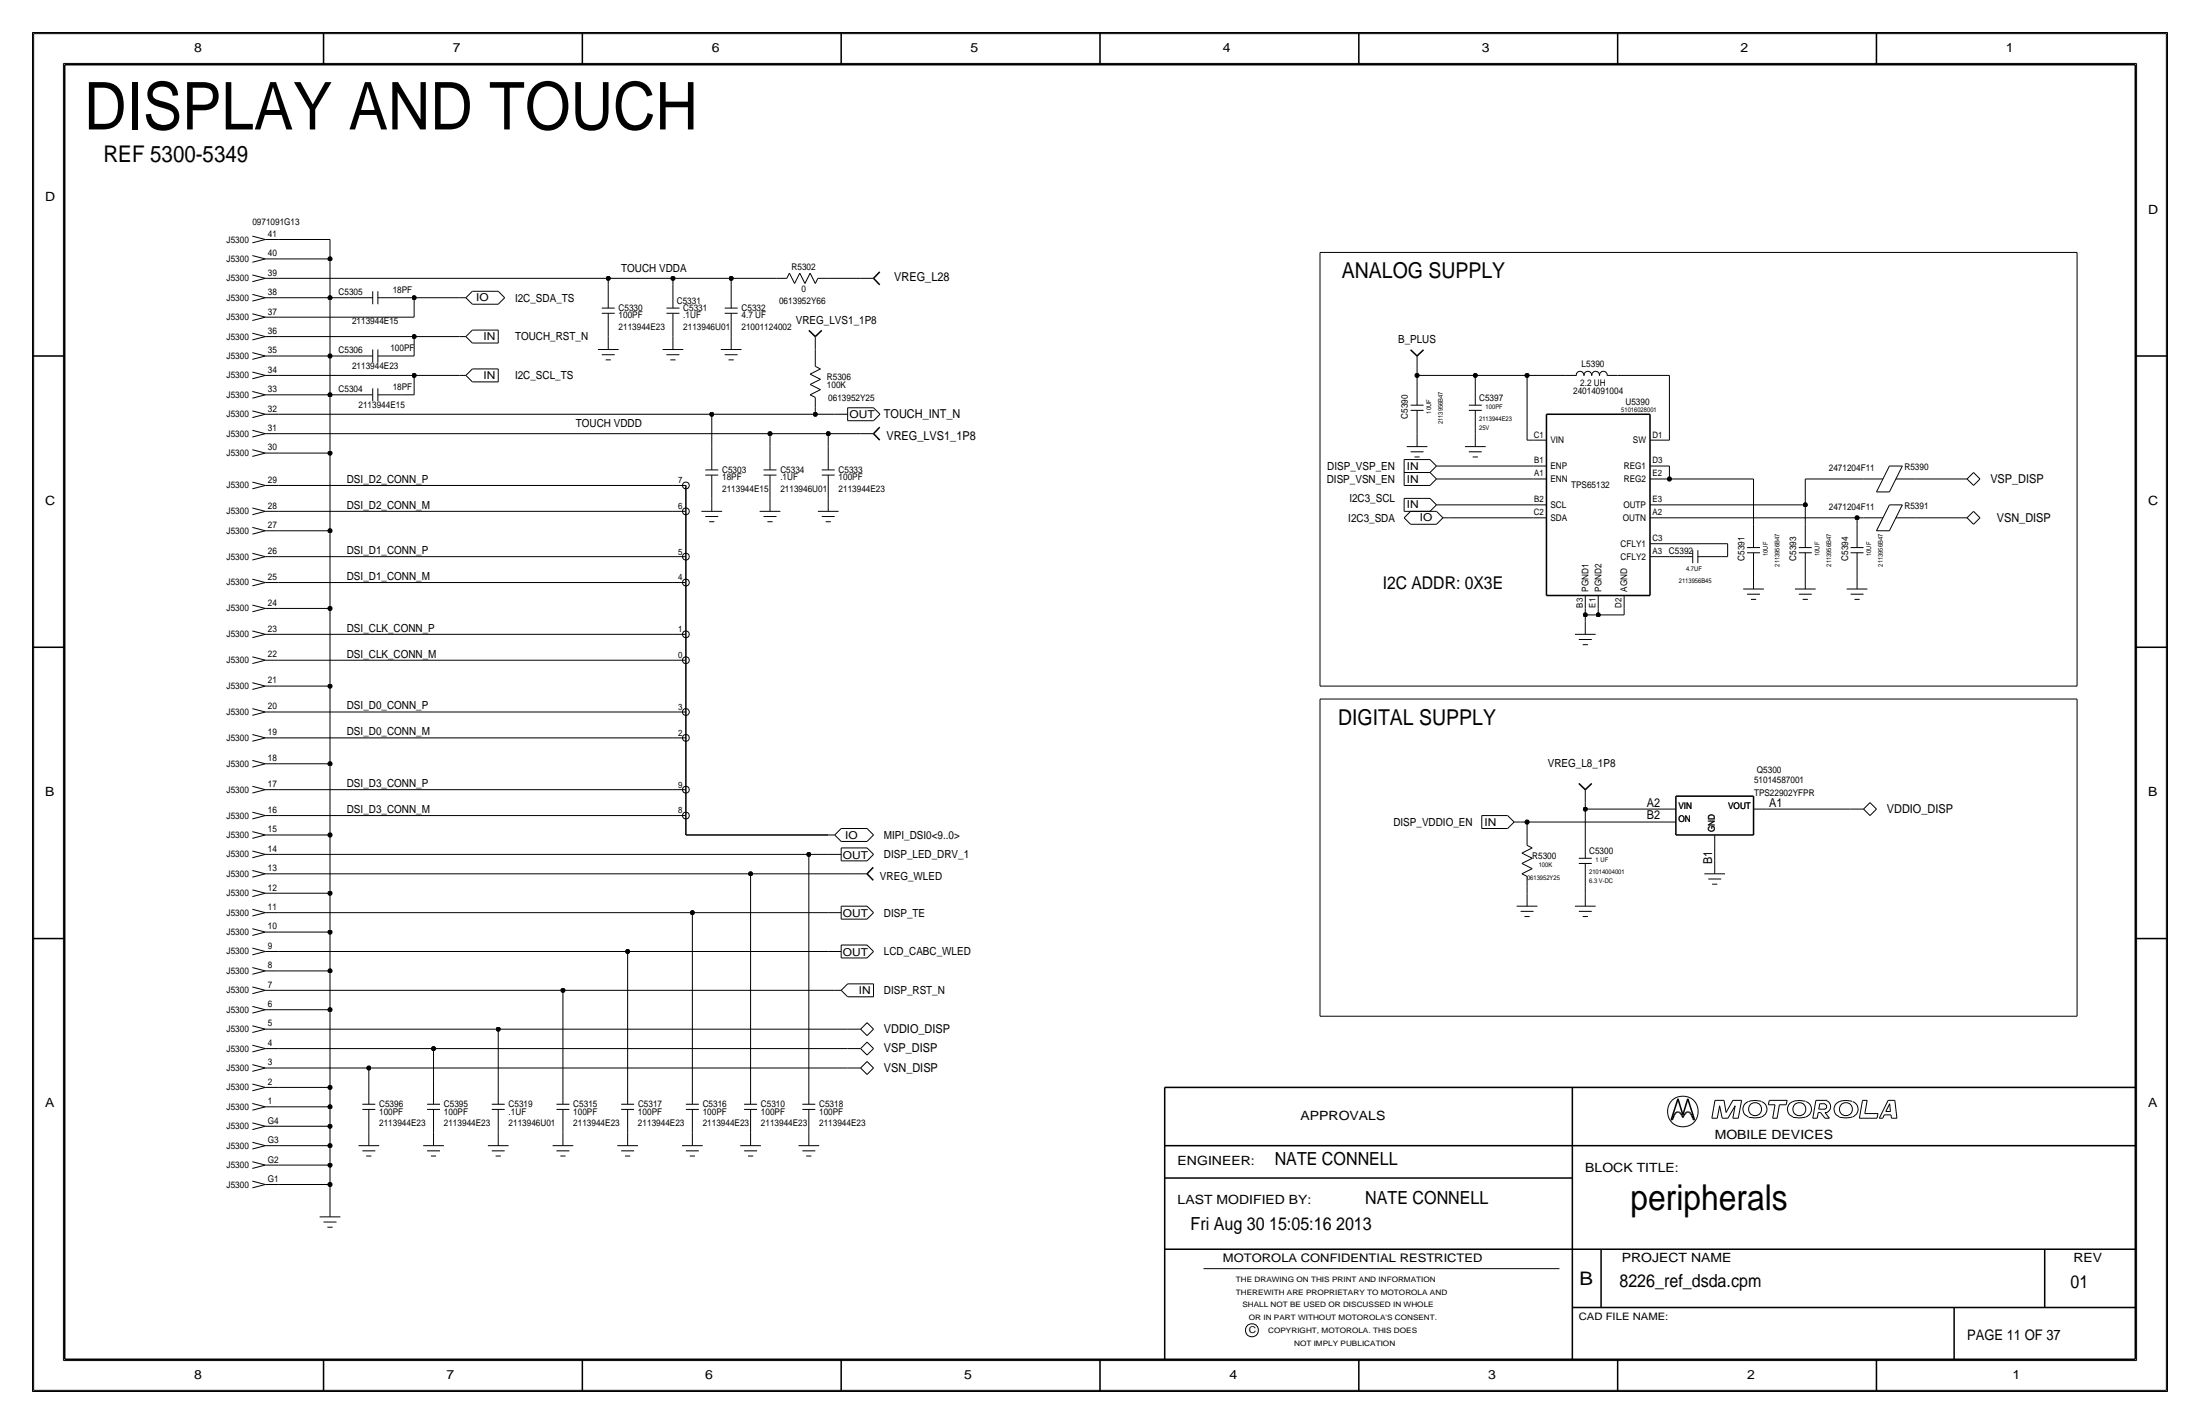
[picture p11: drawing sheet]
<svg xmlns="http://www.w3.org/2000/svg" width="432mm" height="279mm" viewBox="0 0 432 279" stroke-linecap="round" stroke-linejoin="round" font-family="sans-serif">
<g fill="none" stroke="#000" stroke-width=".3">
<path d="M6.3 6.3v266.7zM6.4 6.3h419zM12.7 12.7h406.4zM12.7 12.7v254zM63.5 6.3v6.4zM114.3 6.3v6.4zM165.1 6.3v6.4zM215.9 6.3v6.4zM266.7 6.3v6.4zM317.5 6.3v6.4zM368.3 6.3v6.4zM419.1 12.7v254z"/>
<path d="M425.4 6.3v266.7zM171.4 54.6l1.3 1.3zM172.7 53.3l-1.3 1.3zM6.3 69.8h6.4zM158.7 64.8l1.3 1.2zM160 66l1.3-1.2zM276.9 68.6l1.2 1.2zM278.1 69.9l1.3-1.3zM419.1 69.8h6.3zM134.6 95.2v5.1zM171.4 85.1l1.3 1.3zM172.7 83.8l-1.3 1.3z"/>
<path d="M303.5 81.3v35.5zM303.5 81.3h20.4zM323.8 81.3v35.5zM134.6 114.3v10.2zM134.6 109.2v5.1zM134.6 100.3v8.9zM303.5 116.8h20.4zM6.3 127h6.4zM134.6 139.7v5.1zM134.6 129.5v10.2zM134.6 124.5v5zM419.1 127h6.3z"/>
<path d="M134.6 154.9v5.1zM134.6 144.8v10.1zM309.9 153.7l1.3 1.2zM311.1 154.9l1.3-1.2zM328.9 156.2h15.3zM328.9 156.2v7.6zM344.2 156.2v7.6zM134.6 163.8h28zM134.6 160v3.8zM170.2 171.5l1.2 1.2zM171.4 170.2l-1.2 1.2zM328.9 163.8h15.3z"/>
<path d="M6.3 184.1h6.4zM419.1 184.1h6.3zM228.6 213.4v53.3zM228.6 213.4h190.5zM308.6 213.4v53.3zM328 219.7h.2zM328.4 219.4l-.2 .3zM328.6 218.8l-.2 .6zM328.8 218.5l-.2 .3zM329 218.3l.2-.1zM329 218.3l-.2 .2zM329.2 218.2h.2z"/>
<path d="M329.3 215.6l-1.3 4.1zM329.3 215.6l1 3.1zM329.4 218.2l.2 .1zM329.6 218.3l.3 .2zM329.9 218.5l.2 .3zM330.1 218.8l.2 .5zM330.5 218.8l-.2 .5zM330.8 218.5l-.3 .3zM331 218.3l-.2 .2zM331 218.3l.2-.1zM331.2 218.2h.2zM331.3 215.6l1.3 4.1z"/>
<path d="M331.3 215.6l-1 3.1zM331.4 218.2l.2 .1zM331.6 218.3l.2 .2zM331.8 218.5l.2 .3zM332 218.8l.3 .6zM332.3 219.4l.1 .3zM332.4 219.7h.2zM228.6 231.1h80zM228.6 224.8h190.5zM228.6 245.1h190.5zM308.6 256.5h110.5zM314.2 245.1v11.4z"/>
<path d="M383.5 256.5v10.2zM401.3 245.1v11.4zM6.4 273h419zM12.7 266.7h406.4zM63.5 266.7v6.3zM114.3 266.7v6.3zM165.1 266.7v6.3zM215.9 266.7v6.3zM266.7 266.7v6.3zM317.5 266.7v6.3zM368.3 266.7v6.3z"/>
</g>
<g fill="none" stroke="#000" stroke-width=".2">
<path d="M6.6 6.6h418.6zM6.6 6.6v266.2zM12.4 12.4v254.6zM12.4 12.4h407zM419.4 12.4v254.6zM425.2 6.6v266.2zM49.5 46.3l2.6 .7zM49.5 47.7l2.6-.7zM49.5 50.1l2.6 .7zM49.5 51.5l2.6-.7zM49.5 53.9l2.6 .7zM49.5 55.3l2.6-.7z"/>
<path d="M49.5 57.8l2.6 .6zM49.5 59.1l2.6-.7zM52.1 47h2.5zM52.1 50.8h2.5zM52.1 54.6h2.5zM52.1 58.4h2.5zM54.6 54.6h64.8zM54.6 58.4h10.2zM54.6 50.8h10.2zM54.6 47h10.2zM64.8 58.4h3.8zM64.8 58.4v11.4z"/>
<path d="M64.8 50.8v7.6zM64.8 47v3.8zM68.6 58.4h4.6zM73.2 57.2v2.5zM74.2 58.4h4.5zM74.2 57.2v2.5zM78.7 58.4h2.6zM81.3 58.4v3.8zM81.3 58.4h8.9zM90.2 58.4h1.2zM91.4 58.4l1.3-1.2zM91.4 58.4l1.3 1.3z"/>
<path d="M92.7 59.7h5.1zM92.7 57.2h5.1zM97.8 57.2l1.3 1.2zM99.1 58.4l-1.3 1.3zM119.4 54.6h12.7zM119.4 54.6v1.3zM119.4 55.9v4.6zM132.1 54.6h11.4zM132.1 54.6v1.3zM132.1 55.9v4.6zM143.5 54.6v1.3zM143.5 55.9v4.6z"/>
<path d="M143.5 54.6h8.9zM152.4 54.6h2zM154.9 53.6l1.1 2zM154.9 53.6l-.5 1zM157 53.6l-1 2zM157 53.6l1 2zM159 53.6l-1 2zM159 53.6l1 2zM160.5 54.6l-.5 1zM160.5 54.6h2.1zM162.6 54.6h6.3zM168.9 54.6h2.5z"/>
<path d="M259.1 49.5h148.6zM259.1 49.5v85.1zM407.7 49.5v85.1zM49.5 61.6l2.6 .6zM49.5 62.9l2.6-.7zM49.5 65.4l2.6 .6zM49.5 66.7l2.6-.7zM49.5 69.2l2.6 .6zM49.5 70.5l2.6-.7zM49.5 73l2.6 .7zM49.5 74.3l2.6-.6zM49.5 76.8l2.6 .7z"/>
<path d="M49.5 78.1l2.6-.6zM52.1 62.2h2.5zM52.1 66h2.5zM52.1 69.8h2.5zM52.1 73.7h2.5zM52.1 77.5h2.5zM54.6 73.7h26.7zM54.6 66h26.7zM54.6 62.2h26.7zM54.6 77.5h10.2zM54.6 69.8h10.2zM64.8 77.5v11.4z"/>
<path d="M64.8 69.8v7.7zM64.8 77.5h3.8zM64.8 69.8h3.8zM68.6 77.5h4.6zM68.6 69.8h4.6zM73.2 76.2v2.5zM73.2 68.6v2.5zM74.2 77.5h4.5zM74.2 76.2v2.5zM74.2 69.8h4.5zM74.2 68.6v2.5zM78.7 77.5h2.6z"/>
<path d="M78.7 69.8h2.6zM81.3 73.7v3.8zM81.3 66v3.8zM81.3 66h8.9zM81.3 73.7h8.9zM90.2 66h1.2zM90.2 73.7h1.2zM91.4 66l1.3 1.3zM91.4 73.7l1.3 1.2zM92.7 64.8l-1.3 1.2zM92.7 72.4l-1.3 1.3zM92.7 64.8h5.1z"/>
<path d="M92.7 67.3h5.1zM92.7 72.4h5.1zM92.7 74.9h5.1zM97.8 64.8v2.5zM97.8 72.4v2.5zM117.3 68.6h4.1zM118.1 61.5h2.5zM118.1 60.5h2.5zM118.1 69.6h2.5zM118.9 70.6h1zM119.4 61.5v4.5zM119.4 66v2.6z"/>
<path d="M130 68.6h4.1zM130.8 61.5h2.5zM130.8 60.5h2.5zM130.8 69.6h2.5zM131.6 70.6h1zM132.1 61.5v4.5zM132.1 66v2.6zM141.5 68.6h4zM142.2 69.6h2.6zM142.2 60.5h2.6zM142.2 61.5h2.6zM143 70.6h1z"/>
<path d="M143.5 66v2.6zM143.5 61.5v4.5zM159 75.4l2-1zM159 75.4l2 1.1zM159 73.4l2-1zM159 77.5l1 .5zM159 73.4l2 1zM159 77.5l2-1zM160 68.6v1.2zM160 66v2.6zM160 69.9v2zM160 78v2z"/>
<path d="M160 71.9l1 .5zM276.9 79.5h2.5zM278.1 73.7h11.5zM278.1 72.4v1.3zM278.1 73.7v1.2zM278.1 69.9v2.5zM278.1 74.9v4.6zM288.3 79.5h2.5zM289.6 73.7h10.1zM289.6 73.7v1.2zM289.6 74.9v4.6zM299.7 73.7v12.7z"/>
<path d="M299.7 73.7h7.6zM307.3 73.7h2.1zM309.4 73.7a.75 .75 0 0 1 .7-.8 .75 .75 0 0 1 .7 .8M310.9 73.7a.75 .75 0 0 1 .7-.8 .75 .75 0 0 1 .8 .8M312.4 73.7a.75 .75 0 0 1 .8-.8 .75 .75 0 0 1 .7 .8M313.9 73.7a.75 .75 0 0 1 .8-.8 .75 .75 0 0 1 .7 .8M315.5 73.7h2zM317.5 73.7h10.2zM327.7 73.7v12.7zM49.5 80.6l2.6 .7zM49.5 81.9l2.6-.6zM49.5 84.4l2.6 .7z"/>
<path d="M49.5 85.8l2.6-.7zM49.5 99.7l2.6 .6zM49.5 94.6l2.6 .6zM49.5 95.9l2.6-.7zM49.5 88.2l2.6 .7zM49.5 89.6l2.6-.7zM52.1 81.3h2.5zM52.1 85.1h2.5zM52.1 95.2h2.5zM52.1 88.9h2.5zM54.6 81.3h85.1zM54.6 95.2h77.5z"/>
<path d="M54.6 88.9h10.2zM54.6 85.1h96.5zM64.8 88.9v15.2zM132.1 95.2h2.5zM138.4 93.2h2.6zM138.4 92.2h2.6zM139.7 81.3h20.3zM139.7 81.3v6.3zM139.7 93.2v4.6zM139.7 87.6v4.6zM139.7 97.8v2.5zM149.9 93.2h2.5z"/>
<path d="M149.9 92.2h2.5zM151.1 85.1h11.5zM151.1 85.1v2.5zM151.1 93.2v4.6zM151.1 87.6v4.6zM151.1 97.8v2.5zM160 81.3h3.8zM160 80v1.3zM161.3 92.2h2.5zM161.3 93.2h2.5zM162.6 85.1h6.3zM162.6 85.1v2.5z"/>
<path d="M162.6 97.8v2.5zM162.6 93.2v4.6zM162.6 87.6v4.6zM163.8 81.3h2.6zM166.4 80h5.1zM166.4 82.5h5.1zM166.4 80v2.5zM168.9 85.1h2.5zM171.4 80l1.3 1.3zM172.7 81.3l-1.2 1.3zM275.6 90.2h5.1zM275.6 90.2v2.5z"/>
<path d="M275.6 92.7h5.1zM275.6 92.7v2.5zM275.6 95.2h5.1zM275.6 97.8h5.1zM275.6 97.8v2.5zM276.1 87.6h4.1zM276.9 80.5h2.5zM276.9 88.6h2.5zM277.6 89.7h1zM278.1 85.1v2.5zM278.1 80.5v4.6zM280.7 90.2l1.2 1.2z"/>
<path d="M280.7 92.7l1.2 1.3zM280.7 97.8l1.2 1.3zM281.9 91.4h1.3zM281.9 94h1.3zM281.9 99.1h1.3zM281.9 91.4l-1.2 1.3zM281.9 94l-1.2 1.3zM281.9 99.1l-1.2 1.2zM283.2 94h17.8zM283.2 99.1h17.8zM283.2 91.4h17.8zM287.5 87.6h4.1z"/>
<path d="M288.3 80.5h2.5zM288.3 88.6h2.5zM289.1 89.7h1zM289.6 80.5v4.6zM289.6 85.1v2.5zM299.7 86.4h1.3zM301 86.4h2.5zM301 94h2.5zM301 91.4h2.5zM301 99.1h2.5zM323.9 94h2.5zM323.9 86.4h2.5z"/>
<path d="M323.9 91.4h2.5zM323.9 99.1h2.5zM326.4 94h1.3zM326.4 99.1h27.9zM326.4 91.4h1.3zM326.4 86.4h1.3zM327.7 94h16.5zM327.7 91.4v2.6zM344.2 94v8.9zM354.3 94v5.1zM354.3 99.1v3.8zM354.3 94h11.5z"/>
<path d="M365.8 94h3.8zM368.3 96.5h2.5zM370.8 99.1h2.6zM370.8 91.4h2.6zM370.8 99.1l-2.5 5zM370.8 91.4l-2.5 5.1zM372.1 94h3.8zM373.4 99.1l-2.6 5zM373.4 91.4l-2.6 5.1zM375.9 94h7.6zM383.5 94h2.6zM386.1 94l1.3 1.3z"/>
<path d="M387.3 92.7l1.3 1.3zM387.4 92.7l-1.3 1.3zM388.6 94l-1.3 1.3zM49.5 118.7l2.6 .7zM49.5 113.6l2.6 .7zM49.5 115l2.6-.7zM49.5 108.6l2.6 .6zM49.5 109.9l2.6-.7zM49.5 103.5l2.6 .6zM49.5 104.8l2.6-.7zM49.5 101l2.6-.7zM52.1 119.4h2.5z"/>
<path d="M52.1 114.3h2.5zM52.1 109.2h2.5zM52.1 104.1h2.5zM52.1 100.3h2.5zM54.6 100.3h77.5zM54.6 109.2h77.5zM54.6 114.3h77.5zM54.6 119.4h10.2zM54.6 104.1h10.2zM64.8 119.4v15.2zM64.8 104.1v15.3zM132.1 100.3h2.5z"/>
<path d="M132.1 109.2h2.5zM132.1 114.3h2.5zM137.7 100.3h4zM138.4 101.3h2.6zM139.2 102.4h1zM149.1 100.3h4.1zM149.9 101.3h2.5zM150.6 102.4h1zM160.5 100.3h4.1zM161.3 101.3h2.5zM162.1 102.4h1zM275.6 101.6l1.3 1.3z"/>
<path d="M275.6 100.3h5.1zM276.9 100.3l-1.3 1.3zM276.9 102.9h5zM276.9 100.3h5zM281.9 100.3l1.3 1.3zM283.2 101.6h1.3zM283.2 101.6l-1.3 1.3zM284.5 101.6h16.5zM301 101.6h2.5zM311.1 119.4v1.2zM311.1 116.8v2.6zM313.7 119.4v1.3z"/>
<path d="M313.7 116.8v2.6zM318.8 119.4v1.3zM318.8 116.8v2.6zM323.9 101.6h2.5zM323.9 109.2h2.5zM323.9 106.7h2.5zM326.4 101.6h38.1zM326.4 106.7h12.7zM326.4 109.2h1.3zM327.7 109.2h4.5zM332.2 108v2.5zM333.2 109.2h4.6z"/>
<path d="M333.2 107.9v2.6zM337.8 109.2h1.3zM339.1 106.7v2.5zM342.1 115.6h4.1zM342.9 108.5h2.5zM342.9 107.4h2.5zM342.9 116.6h2.5zM343.7 117.6h1zM344.2 108.5v4.5zM344.2 102.9v4.5zM344.2 113v2.6zM352.3 115.6h4.1z"/>
<path d="M353.1 108.5h2.5zM353.1 107.4h2.5zM353.1 116.6h2.5zM353.8 117.6h1zM354.3 108.5v4.5zM354.3 102.9v4.5zM354.3 113v2.6zM362.5 115.6h4zM363.2 108.5h2.6zM363.2 107.4h2.6zM363.2 116.6h2.6zM364 117.6h1z"/>
<path d="M364.5 101.6h1.3zM364.5 101.6v1.3zM364.5 108.5v4.5zM364.5 102.9v4.5zM364.5 113v2.6zM365.8 101.6h3.8zM368.3 104.1h2.5zM372.1 101.6h3.8zM375.9 101.6h7.6zM383.5 101.6h2.6zM386.1 101.6l1.3 1.3zM387.3 100.3l1.3 1.3z"/>
<path d="M387.4 100.3l-1.3 1.3zM388.6 101.6l-1.3 1.3zM49.5 139l2.6 .7zM49.5 134l2.6 .6zM49.5 135.3l2.6-.7zM49.5 128.9l2.6 .6zM49.5 130.2l2.6-.7zM49.5 123.8l2.6 .7zM49.5 125.1l2.6-.6zM49.5 120l2.6-.6zM52.1 139.7h2.5zM52.1 134.6h2.5z"/>
<path d="M52.1 129.5h2.5zM52.1 124.5h2.5zM54.6 139.7h77.5zM54.6 129.5h77.5zM54.6 124.5h77.5zM54.6 134.6h10.2zM64.8 134.6v15.3zM132.1 124.5h2.5zM132.1 129.5h2.5zM132.1 139.7h2.5zM259.1 137.2h148.6zM259.1 134.6h148.6z"/>
<path d="M259.1 137.2v62.2zM309.1 124.5h4.1zM309.9 125.5h2.5zM310.6 126.5h1.1zM311.1 120.7h2.6zM311.1 120.7v1.2zM311.1 121.9v2.6zM313.7 120.7h5.1zM407.7 137.2v62.2zM49.5 159.4l2.6 .6zM49.5 154.3l2.6 .6zM49.5 155.6l2.6-.7z"/>
<path d="M49.5 149.2l2.6 .7zM49.5 150.5l2.6-.6zM49.5 144.1l2.6 .7zM49.5 145.4l2.6-.6zM49.5 140.4l2.6-.7zM52.1 154.9h2.5zM52.1 149.9h2.5zM52.1 144.8h2.5zM54.6 144.8h77.5zM54.6 154.9h77.5zM54.6 149.9h10.2zM64.8 149.9v13.9z"/>
<path d="M132.1 144.8h2.5zM132.1 154.9h2.5zM311.1 158.8h15.3zM311.1 157.5v1.2zM311.1 158.7v5.1zM311.1 154.9v2.6zM326.4 158.8h2.5zM344.2 158.8h2.5zM346.7 158.8h16.5zM363.2 158.8h2.6zM365.8 158.8l1.2 1.2zM367 157.5l1.3 1.2z"/>
<path d="M367 157.5l-1.2 1.3zM368.3 158.8l-1.3 1.2zM49.5 178.4l2.6 .7zM49.5 179.7l2.6-.6zM49.5 174.6l2.6 .7zM49.5 175.9l2.6-.6zM49.5 170.8l2.6 .6zM49.5 172.1l2.6-.7zM49.5 167l2.6 .6zM49.5 168.3l2.6-.7zM49.5 163.2l2.6 .6zM49.5 164.5l2.6-.7z"/>
<path d="M49.5 160.7l2.6-.7zM52.1 179.1h2.5zM52.1 175.3h2.5zM52.1 171.4h2.5zM52.1 167.6h2.5zM52.1 163.8h2.5zM52.1 160h2.5zM54.6 160h77.5zM54.6 179.1h81.3zM54.6 167.6h104.2zM54.6 171.4h92.7zM54.6 163.8h10.2z"/>
<path d="M54.6 175.3h10.2zM64.8 175.3v7.6zM64.8 163.8v11.5zM132.1 160h2.5zM135.9 179.1h26.7zM135.9 179.1v33zM147.3 171.4h20.3zM147.3 171.4v40.7zM158.7 167.6h3.9zM158.7 167.6v44.5zM162.6 163.8h1.2zM162.6 179.1h2.5z"/>
<path d="M162.6 167.6h2.5zM163.8 163.8l1.3 1.3zM165.1 177.8h5.1zM165.1 177.8v2.5zM165.1 166.4h5.1zM165.1 168.9h5.1zM165.1 166.4v2.5zM165.1 165.1h5.1zM165.1 162.6h5.1zM165.1 162.6l-1.3 1.2zM167.6 171.4h2.6zM170.2 177.8l1.2 1.3z"/>
<path d="M170.2 166.4l1.2 1.2zM170.2 162.6l1.2 1.2zM171.4 179.1l-1.2 1.2zM171.4 167.6l-1.2 1.3zM171.4 163.8l-1.2 1.3zM290.8 160h5.1zM290.8 160v2.6zM290.8 162.6h5.1zM295.9 160l1.3 1.3zM297.2 161.3h1.2zM297.2 161.3l-1.3 1.3zM297.7 177.8h4.1z"/>
<path d="M298.4 161.3h1.3zM298.5 178.8h2.5zM298.7 169.4l2-1zM298.7 169.4l2 1zM298.7 167.4l2-1zM298.7 171.4l1 .6zM298.7 167.4l2 1zM298.7 171.4l2-1zM299.2 179.8h1zM299.7 161.3h26.7zM299.7 161.3v2.5zM299.7 174v1.3z"/>
<path d="M299.7 175.3v2.5zM299.7 163.8v2.1zM299.7 172v2zM299.7 165.9l1 .5zM309.1 177.8h4.1zM309.9 168.4h2.5zM309.9 178.8h2.5zM309.9 169.4h2.5zM310.6 179.8h1.1zM311.1 174v1.3zM311.1 169.4v4.6zM311.1 163.8v4.6z"/>
<path d="M311.1 175.3v2.5zM326.4 161.3h2.5zM334.5 171.4h4.1zM335.3 172.5h2.5zM336 173.5h1.1zM336.5 166.4v2.5zM336.5 163.8v2.6zM336.5 168.9v2.5zM49.5 197.5l2.6 .6zM49.5 198.8l2.6-.7zM49.5 193.6l2.6 .7zM49.5 195l2.6-.7z"/>
<path d="M49.5 189.8l2.6 .7zM49.5 191.2l2.6-.7zM49.5 186l2.6 .7zM49.5 187.4l2.6-.7zM49.5 182.2l2.6 .7zM49.5 183.5l2.6-.6zM52.1 198.1h2.5zM52.1 194.3h2.5zM52.1 190.5h2.5zM52.1 186.7h2.5zM52.1 182.9h2.5zM54.6 194.3h55.9z"/>
<path d="M54.6 186.7h68.6zM54.6 198.1h10.2zM54.6 190.5h10.2zM54.6 182.9h10.2zM64.8 198.1v15.3zM64.8 190.5v7.6zM64.8 182.9v7.6zM110.5 194.3h53.3zM110.5 194.3v17.8zM123.2 186.7h39.4zM123.2 186.7v25.4zM162.6 186.7h2.5z"/>
<path d="M163.8 194.3h1.3zM165.1 194.3l1.3 1.3zM165.1 185.4h5.1zM165.1 188h5.1zM165.1 185.4v2.6zM165.1 180.3h5.1zM166.4 193h5zM166.4 195.6h5zM166.4 193l-1.3 1.3zM170.2 185.4l1.2 1.3zM171.4 193v2.6zM171.4 186.7l-1.2 1.3z"/>
<path d="M259.1 199.4h148.6zM49.5 216.5l2.6 .7zM49.5 217.8l2.6-.6zM49.5 212.7l2.6 .7zM49.5 214l2.6-.6zM49.5 208.9l2.6 .6zM49.5 210.2l2.6-.7zM49.5 205.1l2.6 .6zM49.5 206.4l2.6-.7zM49.5 201.3l2.6 .6zM49.5 202.6l2.6-.7zM52.1 217.2h2.5z"/>
<path d="M52.1 213.4h2.5zM52.1 209.5h2.5zM52.1 205.7h2.5zM52.1 201.9h2.5zM54.6 209.5h17.8zM54.6 205.7h30.5zM54.6 201.9h43.2zM54.6 217.2h10.2zM54.6 213.4h10.2zM64.8 217.2v3.8zM64.8 213.4v3.8zM71.1 216.7h2.6z"/>
<path d="M71.1 217.7h2.6zM72.4 209.5h94zM72.4 209.5v2.6zM72.4 217.7v4.5zM72.4 212.1v4.6zM83.8 216.7h2.6zM83.8 217.7h2.6zM85.1 205.7h81.3zM85.1 205.7v6.4zM85.1 217.7v4.5zM85.1 212.1v4.6zM96.5 216.7h2.6z"/>
<path d="M96.5 217.7h2.6zM97.8 201.9h68.6zM97.8 201.9v10.2zM97.8 217.7v4.5zM97.8 212.1v4.6zM109.2 216.7h2.6zM109.2 217.7h2.6zM110.5 217.7v4.5zM110.5 212.1v4.6zM121.9 216.7h2.6zM121.9 217.7h2.6zM123.2 217.7v4.5z"/>
<path d="M123.2 212.1v4.6zM134.6 216.7h2.6zM134.6 217.7h2.6zM135.9 217.7v4.5zM135.9 212.1v4.6zM146 217.7h2.6zM146.1 216.7h2.5zM147.3 217.7v4.5zM147.3 212.1v4.6zM157.5 217.7h2.5zM157.5 216.7h2.5zM158.7 217.7v4.5z"/>
<path d="M158.7 212.1v4.6zM166.4 209.5h2.5zM166.4 205.7h2.5zM166.4 201.9h2.5zM168.9 209.5l1.3 1.3zM168.9 209.5l1.3-1.2zM168.9 205.7l1.3 1.3zM168.9 205.7l1.3-1.2zM168.9 201.9l1.3 1.3zM168.9 201.9l1.3-1.2zM170.2 208.3l1.2 1.2zM170.2 204.5l1.2 1.2z"/>
<path d="M170.2 200.7l1.2 1.2zM171.4 209.5l-1.2 1.3zM171.4 205.7l-1.2 1.3zM171.4 201.9l-1.2 1.3zM336 219.4h1.1zM336.6 215.9h1.8zM336.6 215.9l-.6 3.5zM337.5 217l-.4 2.4zM337.5 217l.5 2.4zM338 219.4h1.1zM338.4 215.9l.4 2.4zM340.1 219.4h1.1z"/>
<path d="M340.1 215.9h1.7zM340.1 215.9l-1.3 2.4zM340.6 217l-1.5 2.4zM340.6 217l-.5 2.4zM341.8 215.9l-.6 3.5zM343.1 216.2a1.6 1.6 0 0 0-1 1.5 1.6 1.6 0 0 0 1.1 1.5M345.7 216.1h-.2a4 4 0 0 0-2.3 .1M345.7 216.2a1.59 1.59 0 0 1 1.1 1.5 1.59 1.59 0 0 1-1.1 1.5l-1.4 .1-1.1-.1M347.1 216.8h1.3zM347.3 215.9l-.2 .9zM347.3 215.9h3.5zM347.9 219.4h.9z"/>
<path d="M348.4 216.8l-.5 2.6zM349.2 216.8l-.4 2.6zM349.2 216.8h1.4zM350.8 215.9l-.2 .9zM354.4 216.1a3.1 3.1 0 0 0-3.3 .7 1.62 1.62 0 0 0 .8 2.4M354.4 219.2l-1.4 .1-1.1-.1M354.5 216.2a1.59 1.59 0 0 1 1 1.5 1.59 1.59 0 0 1-1 1.5M355.8 219.4h.9zM356.4 215.9l-.6 3.5zM356.4 215.9h2.2zM356.9 218.3l-.2 1.1zM356.9 218.3h.4z"/>
<path d="M357 217.6h1.2zM357.2 216.6l-.2 1zM357.2 216.6h1zM357.3 218.3l.9 1.1zM358.1 216.7a.5 .5 0 0 1 .4 .4 .5 .5 0 0 1-.4 .5M358.2 219.4h.9zM358.2 218.3l.9 1.1zM358.2 218.3h.4zM358.5 216a1.24 1.24 0 0 1 .8 1.1 1.24 1.24 0 0 1-.8 1.2M363.5 216.1a3.1 3.1 0 0 0-3.3 .7 1.62 1.62 0 0 0 .8 2.4M363.6 219.2l-1.4 .1-1.2-.1M363.6 216.2a1.59 1.59 0 0 1 1.1 1.5 1.59 1.59 0 0 1-1.1 1.5"/>
<path d="M364.9 219.4h3.5zM365.6 215.9h.9zM365.6 215.9l-.7 3.5zM366 218.5h2.6zM366.5 215.9l-.5 2.6zM368.6 218.5l-.2 .9zM368.9 219.4h.6zM369.8 218.7h1.3zM369.8 218.7l-.3 .7zM370.1 218.1h.9zM370.6 215.9l-1.7 3.5zM370.6 215.9h1.3z"/>
<path d="M370.9 216.6l-.8 1.5zM370.9 216.6l.1 1.5zM371.1 218.7l.1 .7zM371.2 219.4h1.1zM371.9 215.9l.4 3.5zM49.5 227.9l2.6 .7zM49.5 229.3l2.6-.7zM49.5 231.7l2.6 .7zM49.5 233.1l2.6-.7zM49.5 224.1l2.6 .7zM49.5 225.5l2.6-.7zM49.5 220.3l2.6 .7z"/>
<path d="M49.5 221.6l2.6-.6zM52.1 228.6h2.5zM52.1 232.4h2.5zM52.1 224.8h2.5zM52.1 221h2.5zM54.6 232.4h10.2zM54.6 228.6h10.2zM54.6 224.8h10.2zM54.6 221h10.2zM62.7 238.8h4.1zM63.5 239.8h2.5zM64.8 228.6v3.8z"/>
<path d="M64.8 232.4v3.8zM64.8 224.8v3.8zM64.8 221v3.8zM64.8 236.2v2.6zM70.4 224.8h4zM71.1 225.8h2.6zM71.9 226.8h1zM72.4 222.2v2.6zM83.1 224.8h4zM83.8 225.8h2.6zM84.6 226.8h1zM85.1 222.2v2.6z"/>
<path d="M95.8 224.8h4zM96.5 225.8h2.6zM97.3 226.8h1zM97.8 222.2v2.6zM108.5 224.8h4zM109.2 225.8h2.6zM110 226.8h1zM110.5 222.2v2.6zM121.2 224.8h4zM121.9 225.8h2.6zM122.7 226.8h1zM123.2 222.2v2.6z"/>
<path d="M133.9 224.8h4zM134.6 225.8h2.6zM135.4 226.8h1zM135.9 222.2v2.6zM145.3 224.8h4.1zM146.1 225.8h2.5zM146.8 226.8h1zM147.3 222.2v2.6zM156.7 224.8h4.1zM157.5 225.8h2.5zM158.2 226.8h1.1zM158.7 222.2v2.6z"/>
<path d="M64.3 240.8h1zM236.2 248.9h69.9zM6.6 272.8h418.6zM12.4 267h407z"/>
<circle cx="134.6" cy="95.3" r=".67"/>
<circle cx="134.6" cy="100.3" r=".67"/>
<circle cx="134.6" cy="109.2" r=".67"/>
<circle cx="134.6" cy="114.3" r=".67"/>
<circle cx="134.6" cy="139.7" r=".67"/>
<circle cx="134.6" cy="124.5" r=".67"/>
<circle cx="134.6" cy="129.5" r=".67"/>
<circle cx="134.6" cy="154.9" r=".67"/>
<circle cx="134.6" cy="144.8" r=".67"/>
<circle cx="134.6" cy="160" r=".67"/>
<circle cx="330.3" cy="218.1" r="3"/>
<circle cx="344.5" cy="217.6" r="1.28"/>
<circle cx="353.2" cy="217.6" r="1.28"/>
<circle cx="362.3" cy="217.6" r="1.28"/>
<circle cx="245.7" cy="261" r="1.28"/>
</g>
<g fill="#000" stroke="#000" stroke-width=".2">
<circle cx="64.8" cy="50.8" r=".41"/>
<circle cx="64.8" cy="58.4" r=".41"/>
<circle cx="81.3" cy="58.4" r=".41"/>
<circle cx="119.4" cy="54.6" r=".41"/>
<circle cx="132.1" cy="54.6" r=".41"/>
<circle cx="143.5" cy="54.6" r=".41"/>
<circle cx="64.8" cy="77.5" r=".41"/>
<circle cx="64.8" cy="69.9" r=".41"/>
<circle cx="81.3" cy="73.7" r=".41"/>
<circle cx="81.3" cy="66" r=".41"/>
<circle cx="278.1" cy="73.7" r=".41"/>
<circle cx="289.6" cy="73.7" r=".41"/>
<circle cx="299.7" cy="73.7" r=".41"/>
<circle cx="64.8" cy="88.9" r=".41"/>
<circle cx="139.7" cy="81.3" r=".41"/>
<circle cx="151.1" cy="85.1" r=".41"/>
<circle cx="160" cy="81.3" r=".41"/>
<circle cx="162.6" cy="85.1" r=".41"/>
<circle cx="327.7" cy="94" r=".41"/>
<circle cx="354.3" cy="99.1" r=".41"/>
<circle cx="64.8" cy="119.4" r=".41"/>
<circle cx="64.8" cy="104.1" r=".41"/>
<circle cx="364.5" cy="101.6" r=".41"/>
<circle cx="64.8" cy="134.6" r=".41"/>
<circle cx="311.1" cy="120.7" r=".41"/>
<circle cx="313.7" cy="120.7" r=".41"/>
<circle cx="64.8" cy="149.9" r=".41"/>
<circle cx="311.1" cy="158.8" r=".41"/>
<circle cx="64.8" cy="175.3" r=".41"/>
<circle cx="64.8" cy="163.8" r=".41"/>
<circle cx="135.9" cy="179.1" r=".41"/>
<circle cx="147.3" cy="171.5" r=".41"/>
<circle cx="158.7" cy="167.6" r=".41"/>
<circle cx="299.7" cy="161.3" r=".41"/>
<circle cx="64.8" cy="190.5" r=".41"/>
<circle cx="64.8" cy="182.9" r=".41"/>
<circle cx="64.8" cy="198.1" r=".41"/>
<circle cx="110.5" cy="194.3" r=".41"/>
<circle cx="123.2" cy="186.7" r=".41"/>
<circle cx="64.8" cy="217.2" r=".41"/>
<circle cx="64.8" cy="213.4" r=".41"/>
<circle cx="72.4" cy="209.6" r=".41"/>
<circle cx="85.1" cy="205.7" r=".41"/>
<circle cx="97.8" cy="201.9" r=".41"/>
<circle cx="64.8" cy="232.4" r=".41"/>
<circle cx="64.8" cy="221" r=".41"/>
<circle cx="64.8" cy="228.6" r=".41"/>
<circle cx="64.8" cy="224.8" r=".41"/>
</g>
<text font-size="12.9" x="16.5" y="25.4">DISPLAY AND TOUCH</text>
<text font-size="7" x="320" y="237.5">peripherals</text>
<text font-size="4.5" x="20.3" y="31.8">REF 5300-5349</text>
<g font-size="4.3">
<text x="263.4" y="54.6">ANALOG SUPPLY</text>
<text x="262.6" y="142.2">DIGITAL SUPPLY</text>
</g>
<text font-size="3.7" x="310" y="252.1">B</text>
<g font-size="3.5">
<text x="271.4" y="115.6">I2C ADDR: 0X3E</text>
<text x="250.2" y="228.6">NATE CONNELL</text>
<text x="268" y="236.2">NATE CONNELL</text>
<text x="233.7" y="241.3">Fri Aug 30 15:05:16 2013</text>
<text x="317.9" y="252.6">8226_ref_dsda.cpm</text>
<text x="406.4" y="252.7">01</text>
</g>
<text font-size="2.9" x="386.1" y="262.9">PAGE 11 OF 37</text>
<g font-size="2.5">
<text x="38.1" y="10.2">8</text>
<text x="88.9" y="10.2">7</text>
<text x="139.7" y="10.2">6</text>
<text x="190.5" y="10.2">5</text>
<text x="240" y="10.2">4</text>
<text x="290.8" y="10.2">3</text>
<text x="341.6" y="10.2">2</text>
<text x="393.7" y="10.2">1</text>
<text x="8.9" y="39.4">D</text>
<text x="421.6" y="41.9">D</text>
<text x="8.9" y="99.1">C</text>
<text x="421.6" y="99.1">C</text>
<text x="8.9" y="156.2">B</text>
<text x="421.6" y="156.2">B</text>
<text x="8.9" y="217.2">A</text>
<text x="255.3" y="219.7">APPROVALS</text>
<text x="421.6" y="217.2">A</text>
<text x="336.5" y="223.5">MOBILE DEVICES</text>
<text x="231.1" y="228.6">ENGINEER:</text>
<text x="311.1" y="229.9">BLOCK TITLE:</text>
<text x="231.1" y="236.2">LAST MODIFIED BY:</text>
<text x="318.3" y="247.5">PROJECT NAME</text>
<text x="407" y="247.6">REV</text>
<text x="38.1" y="270.5">8</text>
<text x="87.6" y="270.5">7</text>
<text x="138.4" y="270.5">6</text>
<text x="189.2" y="270.5">5</text>
<text x="241.3" y="270.5">4</text>
<text x="292.1" y="270.5">3</text>
<text x="342.9" y="270.5">2</text>
<text x="395" y="270.5">1</text>
</g>
<g font-size="2.4">
<text x="175.5" y="55.2">VREG_L28</text>
<text x="173.5" y="82">TOUCH_INT_N</text>
<text x="174" y="86.4">VREG_LVS1_1P8</text>
<text x="390.7" y="94.7">VSP_DISP</text>
<text x="391.9" y="102.4">VSN_DISP</text>
<text x="323.3" y="158.2">A2</text>
<text x="323.3" y="160.8">B2</text>
<text x="347.2" y="158.2">A1</text>
<text x="370.3" y="159.5">VDDIO_DISP</text>
<text x="336" y="169.5" transform="rotate(-90 336 169.5)">B1</text>
<text x="173.5" y="202.7">VDDIO_DISP</text>
<text x="173.5" y="206.5">VSP_DISP</text>
<text x="173.5" y="210.3">VSN_DISP</text>
</g>
<text font-size="2.3" x="240" y="247.6">MOTOROLA CONFIDENTIAL RESTRICTED</text>
<g font-size="2.2">
<text x="121.9" y="53.3">TOUCH VDDA</text>
<text x="101.1" y="59.2">I2C_SDA_TS</text>
<text x="156.2" y="63.5">VREG_LVS1_1P8</text>
<text x="101.1" y="66.8">TOUCH_RST_N</text>
<text x="274.4" y="67.3">B_PLUS</text>
<text x="101.1" y="74.4">I2C_SCL_TS</text>
<text x="113" y="83.8">TOUCH VDDD</text>
<text x="68.1" y="94.7">DSI_D2_CONN_P</text>
<text x="260.4" y="94.7">DISP_VSN_EN</text>
<text x="260.5" y="92.2">DISP_VSP_EN</text>
<text x="68.1" y="99.8">DSI_D2_CONN_M</text>
<text x="264.8" y="98.6">I2C3_SCL</text>
<text x="264.6" y="102.4">I2C3_SDA</text>
<text x="68.1" y="113.8">DSI_D1_CONN_M</text>
<text x="68.1" y="108.7">DSI_D1_CONN_P</text>
<text x="68.1" y="124">DSI_CLK_CONN_P</text>
<text x="68.1" y="129">DSI_CLK_CONN_M</text>
<text x="68.1" y="139.2">DSI_D0_CONN_P</text>
<text x="68.1" y="144.3">DSI_D0_CONN_M</text>
<text x="68.1" y="154.4">DSI_D3_CONN_P</text>
<text x="303.8" y="150.6">VREG_L8_1P8</text>
<text x="68.1" y="159.5">DSI_D3_CONN_M</text>
<text x="173.5" y="164.6">MIPI_DSI0&lt;9..0&gt;</text>
<text x="273.5" y="162.1">DISP_VDDIO_EN</text>
<text x="172.7" y="172.7">VREG_WLED</text>
<text x="173.5" y="168.4">DISP_LED_DRV_1</text>
<text x="173.5" y="179.8">DISP_TE</text>
<text x="173.5" y="187.5">LCD_CABC_WLED</text>
<text x="173.5" y="195.1">DISP_RST_N</text>
</g>
<g font-size="2.1">
<text x="93.5" y="59.1">IO</text>
<text x="94.9" y="66.8">IN</text>
<text x="94.9" y="74.4">IN</text>
<text x="166.7" y="82.1">OUT</text>
<text x="276.1" y="92.2">IN</text>
<text x="276.1" y="94.7">IN</text>
<text x="276.1" y="99.8">IN</text>
<text x="278.7" y="102.3">IO</text>
<text x="165.9" y="164.5">IO</text>
<text x="291.4" y="162">IN</text>
<text x="165.5" y="168.5">OUT</text>
<text x="165.5" y="179.9">OUT</text>
<text x="165.5" y="187.5">OUT</text>
<text x="168.5" y="195">IN</text>
</g>
<text font-size="2" x="309.9" y="259.1">CAD FILE NAME:</text>
<g font-size="1.8">
<text x="44.5" y="47.6">J5300</text>
<text x="49.5" y="44.2">0971091G13</text>
<text x="52.6" y="46.5">41</text>
<text x="44.5" y="51.4">J5300</text>
<text x="52.6" y="50.3">40</text>
<text x="155.4" y="53">R5302</text>
<text x="44.5" y="55.2">J5300</text>
<text x="44.5" y="59">J5300</text>
<text x="52.6" y="54.1">39</text>
<text x="52.6" y="57.9">38</text>
<text x="66.5" y="57.9">C5305</text>
<text x="77.1" y="57.4">18PF</text>
<text x="132.8" y="59.7">C5331</text>
<text x="152.9" y="59.7">0613952Y66</text>
<text x="157.3" y="57.3">0</text>
<text x="44.5" y="62.8">J5300</text>
<text x="52.6" y="61.7">37</text>
<text x="52.6" y="65.5">36</text>
<text x="69.1" y="63.5">2113944E15</text>
<text x="121.4" y="61">C5330</text>
<text x="121.4" y="62.5">100PF</text>
<text x="121.4" y="64.8">2113944E23</text>
<text x="134.1" y="61">C5331</text>
<text x="134.1" y="64.8">2113946U01</text>
<text x="134.1" y="62.5">.1UF</text>
<text x="145.5" y="61">C5332</text>
<text x="145.5" y="64.8">21001124002</text>
<text x="145.5" y="62.5">4.7 UF</text>
<text x="44.5" y="66.6">J5300</text>
<text x="44.5" y="70.5">J5300</text>
<text x="52.6" y="69.3">35</text>
<text x="66.5" y="69.3">C5306</text>
<text x="76.6" y="68.8">100PF</text>
<text x="310.4" y="71.9">L5390</text>
<text x="44.5" y="74.3">J5300</text>
<text x="52.6" y="73.1">34</text>
<text x="52.6" y="77">33</text>
<text x="66.5" y="77">C5304</text>
<text x="69.1" y="72.4">2113944E23</text>
<text x="77.1" y="76.5">18PF</text>
<text x="162.3" y="76">100K</text>
<text x="162.3" y="74.6">R5306</text>
<text x="308.8" y="77.2">24014091004</text>
<text x="310.2" y="75.7">2.2 UH</text>
<text x="44.5" y="78.1">J5300</text>
<text x="44.5" y="81.9">J5300</text>
<text x="52.6" y="80.8">32</text>
<text x="70.4" y="80">2113944E15</text>
<text x="162.6" y="78.6">0613952Y25</text>
<text x="276.4" y="82.1" transform="rotate(-90 276.4 82.1)">C5390</text>
<text x="290.3" y="78.7">C5397</text>
<text x="319" y="79.4">U5390</text>
<text x="44.5" y="85.7">J5300</text>
<text x="44.5" y="89.5">J5300</text>
<text x="52.6" y="84.6">31</text>
<text x="52.6" y="88.3">30</text>
<text x="304.3" y="87">VIN</text>
<text x="320.5" y="87">SW</text>
<text x="44.5" y="95.8">J5300</text>
<text x="52.6" y="94.7">29</text>
<text x="141.7" y="94.2">18PF</text>
<text x="141.7" y="92.7">C5303</text>
<text x="153.2" y="92.7">C5334</text>
<text x="153.2" y="94.2">.1UF</text>
<text x="164.6" y="92.7">C5333</text>
<text x="164.6" y="94.2">100PF</text>
<text x="304.3" y="92.1">ENP</text>
<text x="304.3" y="94.6">ENN</text>
<text x="308.4" y="95.8">TPS65132</text>
<text x="318.7" y="92.1">REG1</text>
<text x="318.7" y="94.6">REG2</text>
<text x="359" y="92.5">2471204F11</text>
<text x="373.8" y="92.3">R5390</text>
<text x="44.5" y="100.9">J5300</text>
<text x="52.6" y="99.8">28</text>
<text x="141.7" y="96.5">2113944E15</text>
<text x="153.2" y="96.5">2113946U01</text>
<text x="164.6" y="96.5">2113944E23</text>
<text x="304.3" y="99.7">SCL</text>
<text x="318.6" y="99.7">OUTP</text>
<text x="359" y="100.1">2471204F11</text>
<text x="373.8" y="99.9">R5391</text>
<text x="44.5" y="104.7">J5300</text>
<text x="52.6" y="103.6">27</text>
<text x="304.3" y="102.2">SDA</text>
<text x="318.1" y="107.3">CFLY1</text>
<text x="318.5" y="102.2">OUTN</text>
<text x="44.5" y="109.8">J5300</text>
<text x="52.6" y="113.8">25</text>
<text x="52.6" y="108.7">26</text>
<text x="318.1" y="109.8">CFLY2</text>
<text x="327.6" y="108.7">C5392</text>
<text x="342.4" y="110.1" transform="rotate(-90 342.4 110.1)">C5391</text>
<text x="352.6" y="110.1" transform="rotate(-90 352.6 110.1)">C5393</text>
<text x="362.7" y="110.1" transform="rotate(-90 362.7 110.1)">C5394</text>
<text x="44.5" y="120">J5300</text>
<text x="44.5" y="114.9">J5300</text>
<text x="52.6" y="118.8">24</text>
<text x="311.8" y="116.1" transform="rotate(-90 311.8 116.1)">PGND1</text>
<text x="314.3" y="116.1" transform="rotate(-90 314.3 116.1)">PGND2</text>
<text x="319.4" y="116.1" transform="rotate(-90 319.4 116.1)">AGND</text>
<text x="44.5" y="125">J5300</text>
<text x="52.6" y="123.9">23</text>
<text x="44.5" y="130.1">J5300</text>
<text x="52.6" y="129">22</text>
<text x="44.5" y="135.2">J5300</text>
<text x="52.6" y="134.1">21</text>
<text x="44.5" y="140.3">J5300</text>
<text x="52.6" y="139.2">20</text>
<text x="44.5" y="145.4">J5300</text>
<text x="52.6" y="149.3">18</text>
<text x="52.6" y="144.2">19</text>
<text x="44.5" y="155.5">J5300</text>
<text x="44.5" y="150.4">J5300</text>
<text x="52.6" y="154.4">17</text>
<text x="344.3" y="153.7">51014587001</text>
<text x="344.8" y="151.7">Q5300</text>
<text x="44.5" y="160.6">J5300</text>
<text x="52.6" y="159.5">16</text>
<text x="329.4" y="158.8">VIN</text>
<text x="329.4" y="161.3">ON</text>
<text x="339.2" y="158.8">VOUT</text>
<text x="344.3" y="156.2">TPS22902YFPR</text>
<text x="44.5" y="164.4">J5300</text>
<text x="52.6" y="167.1">14</text>
<text x="52.6" y="163.3">15</text>
<text x="311.9" y="167.6">C5300</text>
<text x="336.5" y="163.3" transform="rotate(-90 336.5 163.3)">GND</text>
<text x="44.5" y="172">J5300</text>
<text x="44.5" y="168.2">J5300</text>
<text x="52.6" y="170.9">13</text>
<text x="300.7" y="168.6">R5300</text>
<text x="44.5" y="179.7">J5300</text>
<text x="44.5" y="175.8">J5300</text>
<text x="52.6" y="178.5">11</text>
<text x="52.6" y="174.7">12</text>
<text x="44.5" y="183.5">J5300</text>
<text x="52.6" y="182.4">10</text>
<text x="44.5" y="191.1">J5300</text>
<text x="44.5" y="187.3">J5300</text>
<text x="52.6" y="190">8</text>
<text x="52.6" y="186.2">9</text>
<text x="44.5" y="194.9">J5300</text>
<text x="52.6" y="197.6">6</text>
<text x="52.6" y="193.8">7</text>
<text x="44.5" y="202.5">J5300</text>
<text x="44.5" y="198.7">J5300</text>
<text x="52.6" y="201.4">5</text>
<text x="44.5" y="206.3">J5300</text>
<text x="52.6" y="209">3</text>
<text x="52.6" y="205.2">4</text>
<text x="44.5" y="214">J5300</text>
<text x="44.5" y="210.1">J5300</text>
<text x="52.6" y="212.8">2</text>
<text x="44.5" y="221.6">J5300</text>
<text x="44.5" y="217.8">J5300</text>
<text x="52.6" y="220.5">G4</text>
<text x="52.6" y="216.6">1</text>
<text x="74.4" y="221">2113944E23</text>
<text x="74.4" y="218.7">100PF</text>
<text x="74.4" y="217.2">C5396</text>
<text x="87.1" y="221">2113944E23</text>
<text x="87.1" y="218.7">100PF</text>
<text x="87.1" y="217.2">C5395</text>
<text x="99.8" y="217.2">C5319</text>
<text x="99.8" y="221">2113946U01</text>
<text x="99.8" y="218.7">.1UF</text>
<text x="112.5" y="217.2">C5315</text>
<text x="112.5" y="221">2113944E23</text>
<text x="112.5" y="218.7">100PF</text>
<text x="125.2" y="221">2113944E23</text>
<text x="125.2" y="218.7">100PF</text>
<text x="125.2" y="217.2">C5317</text>
<text x="137.9" y="221">2113944E23</text>
<text x="137.9" y="218.7">100PF</text>
<text x="137.9" y="217.2">C5316</text>
<text x="149.4" y="218.7">100PF</text>
<text x="149.4" y="221">2113944E23</text>
<text x="149.4" y="217.1">C5310</text>
<text x="160.8" y="218.7">100PF</text>
<text x="160.8" y="221">2113944E23</text>
<text x="160.8" y="217.2">C5318</text>
<text x="44.5" y="225.4">J5300</text>
<text x="52.6" y="224.3">G3</text>
<text x="44.5" y="229.2">J5300</text>
<text x="44.5" y="233">J5300</text>
<text x="52.6" y="228.1">G2</text>
<text x="52.6" y="231.9">G1</text>
<text x="245.1" y="261.6">C</text>
</g>
<g font-size="1.7">
<text x="301.1" y="85.9">C1</text>
<text x="324.4" y="85.9">D1</text>
<text x="133.1" y="94.8">7</text>
<text x="301.1" y="90.9">B1</text>
<text x="301.1" y="93.5">A1</text>
<text x="324.4" y="93.5">E2</text>
<text x="324.4" y="90.9">D3</text>
<text x="133.1" y="99.9">6</text>
<text x="301.1" y="101.1">C2</text>
<text x="301.1" y="98.6">B2</text>
<text x="324.4" y="98.6">E3</text>
<text x="324.4" y="101.1">A2</text>
<text x="324.4" y="106.2">C3</text>
<text x="133.1" y="113.9">4</text>
<text x="133.1" y="108.8">5</text>
<text x="324.4" y="108.7">A3</text>
<text x="310.6" y="119.2" transform="rotate(-90 310.6 119.2)">B3</text>
<text x="313.2" y="119.2" transform="rotate(-90 313.2 119.2)">E1</text>
<text x="318.3" y="119.3" transform="rotate(-90 318.3 119.3)">D2</text>
<text x="133.1" y="124.1">1</text>
<text x="133.1" y="129.1">0</text>
<text x="133.1" y="139.3">3</text>
<text x="133.1" y="144.4">2</text>
<text x="133.1" y="154.5">9</text>
<text x="133.1" y="159.6">8</text>
</g>
<g font-size="1.5">
<text x="242.6" y="251.5">THE DRAWING ON THIS PRINT AND INFORMATION</text>
<text x="242.6" y="254">THEREWITH ARE PROPRIETARY TO MOTOROLA AND</text>
<text x="243.8" y="256.5">SHALL NOT BE USED OR DISCUSSED IN WHOLE</text>
<text x="245.1" y="259.1">OR IN PART WITHOUT MOTOROLA'S CONSENT.</text>
<text x="248.9" y="261.6">COPYRIGHT, MOTOROLA. THIS DOES</text>
<text x="254" y="264.2">NOT IMPLY PUBLICATION</text>
</g>
<g font-size="1.3">
<text x="280.9" y="81.1" transform="rotate(-90 280.9 81.1)">10UF</text>
<text x="283.2" y="83.2" transform="rotate(-90 283.2 83.2)">2113956B47</text>
<text x="290.3" y="82.6">2113944E23</text>
<text x="291.6" y="80.3">100PF</text>
<text x="318.2" y="80.9">51016028001</text>
<text x="290.3" y="84.3">25V</text>
<text x="330.9" y="112">4.7UF</text>
<text x="347" y="109.1" transform="rotate(-90 347 109.1)">10UF</text>
<text x="349.2" y="111.2" transform="rotate(-90 349.2 111.2)">2113956B47</text>
<text x="357.1" y="109.1" transform="rotate(-90 357.1 109.1)">10UF</text>
<text x="359.4" y="111.2" transform="rotate(-90 359.4 111.2)">2113956B47</text>
<text x="367.3" y="109.1" transform="rotate(-90 367.3 109.1)">10UF</text>
<text x="369.6" y="111.2" transform="rotate(-90 369.6 111.2)">2113956B47</text>
<text x="329.5" y="114.3">2113956B45</text>
<text x="299.7" y="172.6">0613952Y25</text>
<text x="302" y="170">100K</text>
<text x="311.9" y="171.4">21014004001</text>
<text x="311.9" y="173.2">6.3 V-DC</text>
<text x="313.2" y="169.2">1 UF</text>
</g>
</svg>
